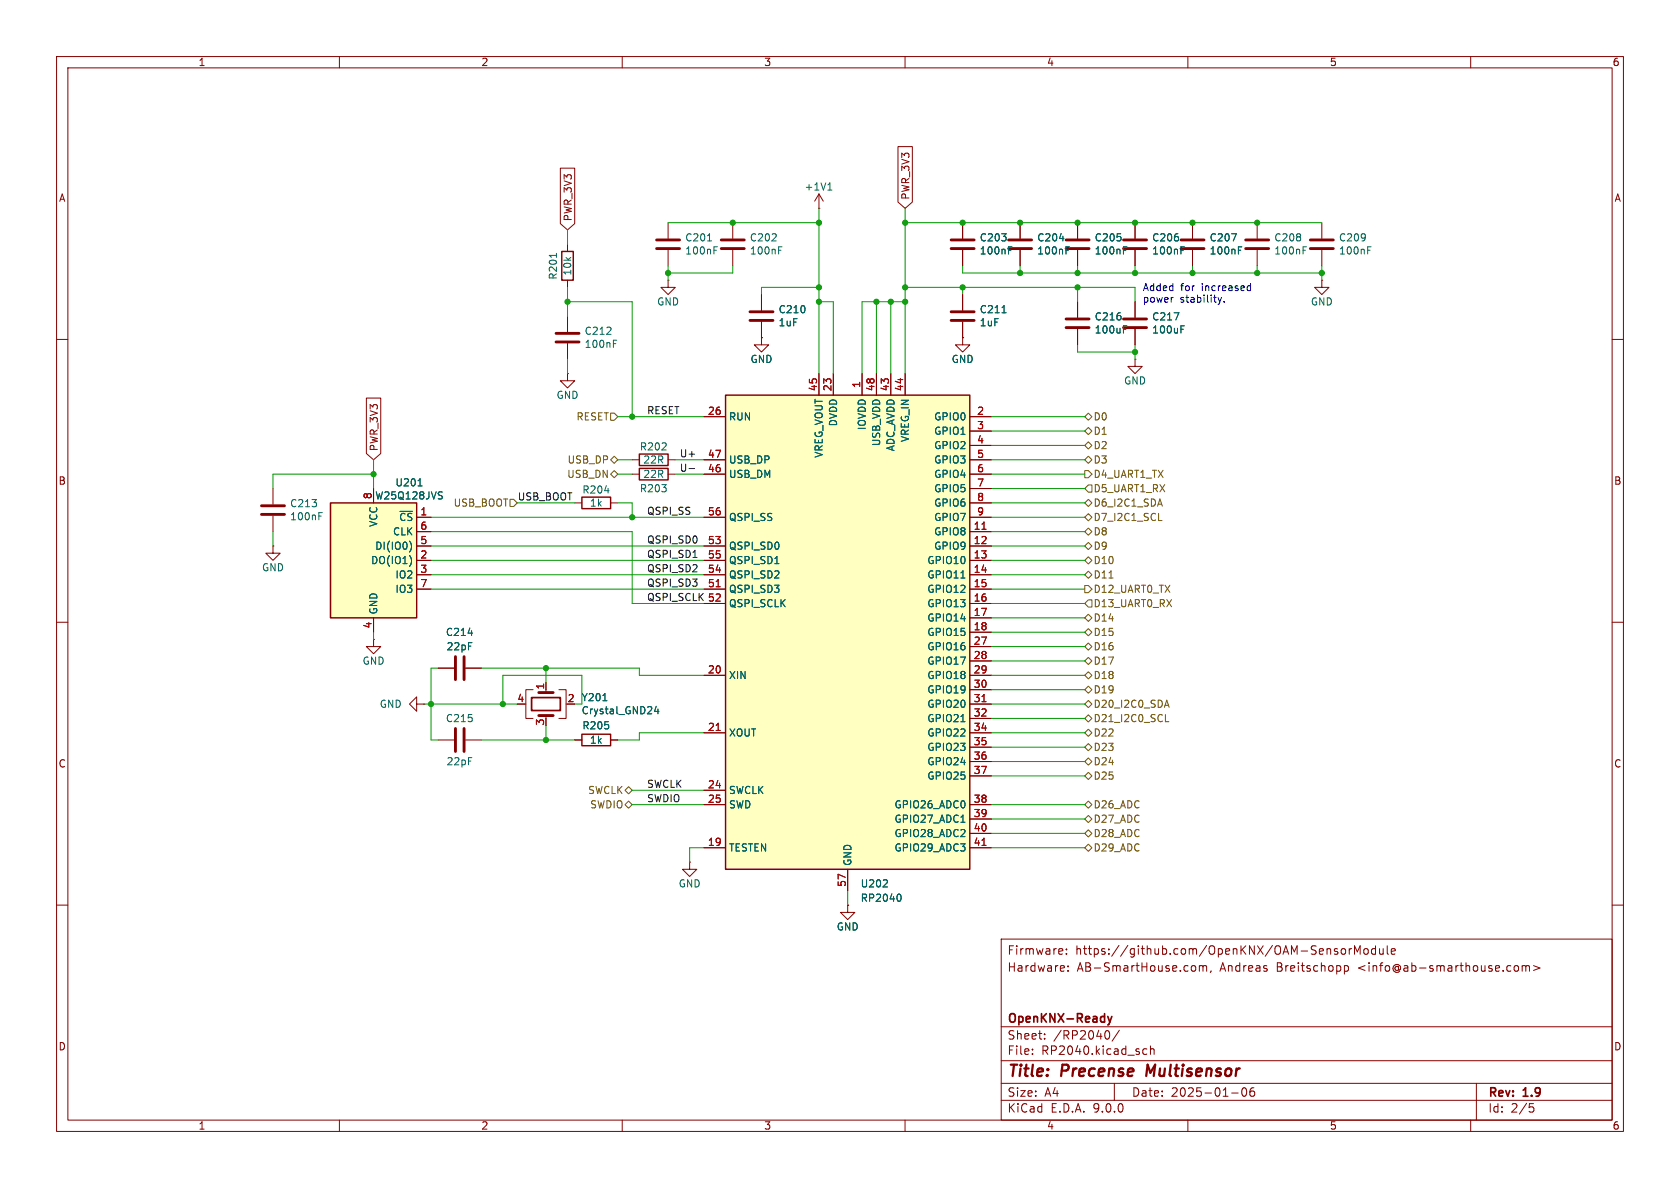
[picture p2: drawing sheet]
<svg xmlns="http://www.w3.org/2000/svg" width="297mm" height="210mm" viewBox="0 0 297 210" stroke-linecap="round" stroke-linejoin="round" font-family="sans-serif">
<g fill="none" stroke="#840000" stroke-width=".18">
<path d="M10 10h277v190h-277zM12 12h273v186h-273zM60 10v2M110 10v2M160 10v2M210 10v2M260 10v2M129.5 39.4v2.8M144.8 36.8h.1M144.8 34.3l-.8 1.3M144.8 34.3l.7 1.3M144.8 34.3v2.5"/>
<path d="M170.2 39.4v2.8M180.3 39.4v2.8M190.5 39.4v2.8M200.7 39.4v2.8M210.8 39.4v2.8M222.2 39.4v2.8M233.7 39.4v2.8M100.3 55.9v2.8M118.1 49.5v1.3h1.3l-1.3 1.3-1.3-1.3h1.3M118.1 49.5h.1M129.5 44.2v2.8M134.6 59.7v1.3h1.3l-1.3 1.2-1.3-1.2h1.3"/>
<path d="M134.6 59.7h.1M134.6 52.1v2.8M134.6 56.9v2.8M170.2 59.7v1.3h1.2l-1.2 1.2-1.3-1.2h1.3M170.2 59.7h.1M170.2 44.2v2.8M170.2 52.1v2.8M170.2 56.9v2.8M180.3 44.2v2.8M190.5 44.2v2.8M190.5 53.3v2.8M190.5 58.2v2.8"/>
<path d="M200.7 44.2v2.8M200.7 53.3v2.8M200.7 58.2v2.8M210.8 44.2v2.8M222.2 44.2v2.8M233.7 44.2v2.8M10 60h2M100.3 66v1.3h1.3l-1.3 1.3-1.2-1.3h1.2M100.3 66h.1M100.3 60.7v2.8M200.7 63.5v1.3h1.2l-1.2 1.2-1.3-1.2h1.3M200.7 63.5h.1"/>
<path d="M285 60h2M48.3 96.5v1.3h1.2l-1.2 1.3-1.3-1.3h1.3M48.3 96.5h.1M48.3 86.4v2.8M48.3 91.2v2.8M101.6 88.9h1.3M107.9 88.9h1.3M111.8 83.8h1.2M111.8 81.3h1.2M118.1 83.8h1.3M118.1 81.3h1.3M10 110h2"/>
<path d="M285 110h2M92.7 124.5h.3M94.2 121.9h-1.2v5.1h1.2M96.5 120.7v1.2M96.5 126.5v.5M98.8 121.9h1.3v5.1h-1.3M101.6 130.8h1.3M107.9 130.8h1.3M121.9 152.4v1.3h1.3l-1.3 1.2-1.3-1.2h1.3M121.9 152.4h.1M10 160h2M149.9 160v1.3h1.2l-1.2 1.3-1.3-1.3h1.3"/>
<path d="M149.9 160h.1M177 166h108v32h-108zM187.8 167.8l.1 .3-.7 .1M188.5 168.6v.1M188.5 167.8v.1M188.8 171.6v.1M188.8 170.8v.1M211.1 170.7l.3 .3v.4l-.3 .3M212 170.8l.5-.1 .2 .2M212 170.7v1M212.7 170.9l.2-.2 .3 .1 .1 .9M212.7 170.9v.8"/>
<path d="M214.1 171.6l-.1 .3M237.2 167.8l.4-.1 .3 .3v.4l-.3 .3-.4-.1-.1-.2v-.4zM237.7 170.8l.4-.1 .3 .3v.4l-.2 .2h-.5M237.7 170.7v1.5M238.5 167.7v1M239 167.7l-.3 .1-.2 .2M239.5 168.7v-1.5l.5 1.1 .5-1.1v1.5M241.2 167.8l.4-.1 .3 .3v.4l-.3 .3-.4-.1-.1-.2v-.4zM243.2 167.8l-.5-.1-.2 .3v.4l.1 .2h.6M243.2 167.2v1.5M243.9 167.7l.1 .9 .3 .1 .2-.1M244.5 167.7v1"/>
<path d="M245.2 167.2v1.3l.3 .2M246 168.2l.7-.1-.1-.3-.4-.1-.2 .2v.7h.6M267.8 170.8l.4-.1 .3 .3v.4l-.3 .3-.4-.1-.1-.2v-.4zM269.1 170.8l.4-.1 .2 .2M269.1 170.7v1M269.7 170.9l.3-.2 .3 .1 .1 .9M269.7 170.9v.8M271.1 170.7l1.1 .4-1.1 .5M285 160h2M60 198v2M110 198v2M160 198v2"/>
<path d="M177 194.5h108M177 191.5h108M177 187.5h108M177 181.5h108M182.5 186.3v.1M182.5 185.5v.1M184.7 183.6v.1M184.7 182.8v.1M195.7 182.2a.81 .81 0 0 1 .6 .6 .81 .81 0 0 1-.3 .8l-.3 .1M197 191.5v3M197.9 182.1l-1.3 2M202 186.1l.3 .3 .4-.1"/>
<path d="M202.7 185.5l-.4-.1-.3 .3M203.4 185.5l.2-.1 .4 .1v.9M203.4 184.9v1.5M210 198v2M217.7 193.2h1.2M219.7 192.4l.2-.1a.81 .81 0 0 1 .6 .6 .81 .81 0 0 1-.3 .8l-.2 .1a.81 .81 0 0 1-.3-1.4zM221.7 192.3a.59 .59 0 0 0-.7 .6v.6l.1 .2 .4 .1 .2-.1 .1-.5-.1-.3h-.5l-.2 .3M260 198v2M261 191.5v6.5M270.4 195.1h.7M270.5 195.7h.4l.3 .3-.2 .5-.5 .1"/>
</g>
<path d="M202.9 188.2l-.3 2" fill="none" stroke="#840000" stroke-width=".4"/>
<path d="M94 123.3h5.1v2.3h-5.1zM195.8 179.7l.4 1M196.6 179.7l-.4 1M196.2 180.7l-.1 .3-.3 .2" fill="none" stroke="#840000" stroke-width=".3"/>
<g fill="none" stroke="#840000" stroke-width=".51">
<path d="M98.3 58.9h4.1M127.5 42.4h4.1M127.5 43.9h4.1M132.6 55.1h4.1M132.6 56.6h4.1M168.1 42.4h4.1M168.1 43.9h4.1M168.1 55.1h4.1M168.1 56.6h4.1M178.3 42.4h4.1M178.3 43.9h4.1M188.5 42.4h4"/>
<path d="M188.5 43.9h4M188.5 56.4h4M188.5 57.9h4M198.6 42.4h4.1M198.6 43.9h4.1M198.6 56.4h4.1M198.6 57.9h4.1M208.8 42.4h4.1M208.8 43.9h4.1M220.2 42.4h4.1M220.2 43.9h4.1M231.6 42.4h4.1"/>
<path d="M231.6 43.9h4.1M98.3 60.5h4.1M46.2 89.4h4.1M46.2 90.9h4.1M95.2 122.4h2.6M95.2 126.5h2.6"/>
</g>
<g fill="none" stroke="#006464" stroke-width=".18">
<path d="M146.4 33.6h.7M146.5 32.6l.2-.3v1.3M137.7 44.2h.4M137.7 43.6h.6M177.1 55.3h.8M178.3 44.2h.4M178.3 43.6h.6M187.3 42.2h.8M188.5 44.2h.4M188.5 43.6h.6M198.6 44.2h.4M198.6 43.6h.6"/>
<path d="M198.6 58.2h.4M198.6 57.6h.6M207.6 55.3h.8l-.5 1.3M208.8 44.2h.4M208.8 43.6h.6M208.8 58.2h.4M208.8 57.6h.6M217.7 41.3h.9l-.6 1.3M218.9 44.2h.5M218.9 43.6h.6M230.4 44.2h.4M230.4 43.6h.6"/>
<path d="M241.8 44.2h.4M241.8 43.6h.6M108.4 60.7h.5M108.4 60.1h.6M56.4 91.2h.4M56.4 90.6h.6M106.9 86.7h.8M106.6 123.9h.7M116 124.9l-.3 .9h.8M116.3 125.3v.9"/>
</g>
<path d="M102.9 87.9h5v2h-5zM113 82.8h5.1v2h-5.1zM113 80.3h5.1v2h-5.1zM102.9 129.8h5v2h-5z" fill="none" stroke="#840000" stroke-width=".25"/>
<path d="M128.3 69.9h43.1v83.8h-43.1z" fill="#ffffc2"/>
<path d="M99.3 44.5h2v5h-2zM128.3 69.9h43.1v83.8h-43.1z" fill="none" stroke="#840000" stroke-width=".25"/>
<g fill="none" stroke="#840000" stroke-width=".18">
<path d="M118.1 39.4v2.8M100.3 43.2v1.3M100.3 49.5v1.3M118.1 44.2v2.8M124.5 73.7h3.8M144.8 66v3.9M147.3 66v3.9M152.4 66v3.9M154.9 66v3.9M157.5 66v3.9M160 66v3.9M171.4 73.7h3.9"/>
<path d="M171.4 76.2h3.9M171.4 78.7h3.9M124.5 81.3h3.8M124.5 83.8h3.8M124.5 91.4h3.8M124.5 96.5h3.8M124.5 99.1h3.8M171.4 81.3h3.9M171.4 83.8h3.9M171.4 91.4h3.9M171.4 96.5h3.9M171.4 99.1h3.9"/>
<path d="M171.4 86.4h3.9M171.4 88.9h3.9M171.4 94h3.9M66 113v1.3h1.3l-1.3 1.3-1.2-1.3h1.2M66 113h.1M77.5 118.1h2.8M82.3 118.1h2.8M124.5 101.6h3.8M124.5 104.1h3.8M124.5 106.7h3.8M124.5 119.4h3.8M171.4 101.6h3.9"/>
<path d="M171.4 104.1h3.9M171.4 106.7h3.9M171.4 119.4h3.9M171.4 109.2h3.9M171.4 111.8h3.9M171.4 114.3h3.9M171.4 116.8h3.9M73.7 124.5v-1.3l-1.3 1.3 1.3 1.2v-1.2h1.2M74.9 124.5h.1M77.5 130.8h2.8M82.3 130.8h2.8M124.5 129.5h3.8"/>
<path d="M124.5 139.7h3.8M171.4 129.5h3.9M171.4 121.9h3.9M171.4 124.5h3.9M171.4 127h3.9M171.4 132.1h3.9M171.4 134.6h3.9M171.4 137.2h3.9M124.5 142.2h3.8M124.5 149.9h3.8M149.9 153.7v3.8M171.4 142.2h3.9"/>
<path d="M171.4 149.9h3.9M171.4 144.8h3.9M171.4 147.3h3.9"/>
</g>
<path d="M98.4 44.8v.7M125.1 42.6h.7M126.2 44.2h.4M126.2 43.6h.6M137 99.6h.7M82.8 111.9h.7M169.9 102.2h.7M169.9 127.6h.7M156.1 156.8h.8M156.8 155.6v.5M159 158.1a.79 .79 0 0 1 0 1.2M169.9 145.4h.7" fill="none" stroke="#006464" stroke-width=".18"/>
<path d="M173.6 93.6h.7M126.6 103.7h.7M126.6 129.1h.7M173.6 124h.7M173.6 149.4h.7" fill="none" stroke="#a90000" stroke-width=".18"/>
<path d="M116.1 42.4h4M116.1 43.9h4M80.5 116.1v4M82 116.1v4M80.5 128.8v4M82 128.8v4" fill="none" stroke="#840000" stroke-width=".51"/>
<path d="M58.4 88.9h15.3v20.3h-15.3z" fill="#ffffc2"/>
<path d="M58.4 88.9h15.3v20.3h-15.3z" fill="none" stroke="#840000" stroke-width=".25"/>
<g fill="none" stroke="#840000" stroke-width=".18">
<path d="M99.1 29.7h2.5v9.8l-1.3 1.1-1.2-1.1zM158.7 25.9h2.6v9.8l-1.3 1.1-1.3-1.1zM170.2 39.4v2.8M180.3 39.4v2.8M190.5 39.4v2.8M200.7 39.4v2.8M210.8 39.4v2.8M134.6 59.7h.1M134.6 52.1v2.8M134.6 56.9v2.8M170.2 59.7h.1M170.2 44.2v2.8"/>
<path d="M170.2 52.1v2.8M170.2 56.9v2.8M180.3 44.2v2.8M190.5 44.2v2.8M190.5 53.3v2.8M190.5 58.2v2.8M200.7 44.2v2.8M200.7 53.3v2.8M200.7 58.2v2.8M210.8 44.2v2.8M233.7 49.5v1.3h1.2l-1.2 1.3-1.3-1.3h1.3M233.7 49.5h.1"/>
<path d="M64.8 70.4h2.5v9.8l-1.3 1.1-1.2-1.1zM124.5 73.7h3.8M144.8 66v3.9M147.3 66v3.9M152.4 66v3.9M154.9 66v3.9M157.5 66v3.9M160 66v3.9M171.4 73.7h3.9M171.4 76.2h3.9M171.4 78.7h3.9M66 86.4v2.5"/>
<path d="M73.7 91.4h2.5M73.7 94h2.5M73.7 96.5h2.5M73.7 99.1h2.5M124.5 91.4h3.8M124.5 96.5h3.8M124.5 99.1h3.8M124.5 81.3h3.8M124.5 83.8h3.8M171.4 91.4h3.9M171.4 94h3.9M171.4 96.5h3.9"/>
<path d="M171.4 99.1h3.9M171.4 81.3h3.9M171.4 83.8h3.9M171.4 86.4h3.9M171.4 88.9h3.9M66 109.2v2.6M73.7 101.6h2.5M73.7 104.1h2.5M77.5 118.1h2.8M82.3 118.1h2.8M124.5 101.6h3.8M124.5 104.1h3.8"/>
<path d="M124.5 106.7h3.8M124.5 119.4h3.8M171.4 101.6h3.9M171.4 104.1h3.9M171.4 106.7h3.9M171.4 119.4h3.9M171.4 109.2h3.9M171.4 111.8h3.9M171.4 114.3h3.9M171.4 116.8h3.9M96.5 120.7v1.2M101.6 130.8h1.3"/>
<path d="M107.9 130.8h1.3M124.5 129.5h3.8M124.5 139.7h3.8M171.4 129.5h3.9M171.4 121.9h3.9M171.4 124.5h3.9M171.4 127h3.9M171.4 132.1h3.9M171.4 134.6h3.9M171.4 137.2h3.9M124.5 142.2h3.8M124.5 149.9h3.8"/>
<path d="M149.9 153.7v3.8M171.4 142.2h3.9M171.4 149.9h3.9M171.4 144.8h3.9M171.4 147.3h3.9M149.9 160h.1"/>
</g>
<g fill="none" stroke="#006464" stroke-width=".18">
<path d="M177.1 55.3h.8M178.3 44.2h.4M178.3 43.6h.6M187.3 42.2h.8M188.5 44.2h.4M188.5 43.6h.6M198.6 44.2h.4M198.6 43.6h.6M198.6 58.2h.4M198.6 57.6h.6M207.6 55.3h.8l-.5 1.3M208.8 44.2h.4"/>
<path d="M208.8 43.6h.6M208.8 58.2h.4M208.8 57.6h.6M217.7 41.3h.9l-.6 1.3M218.9 44.2h.5M218.9 43.6h.6M72.4 95.7a1.49 1.49 0 0 1 0 1.8M72.7 98.7v.9M73.9 85.9h.7M77.7 86.9l.5 .1M78 87.6l.2 .2-.2 .4M137 99.6h.7"/>
<path d="M82.8 111.9h.7M169.9 102.2h.7M106.6 123.9h.7M116 124.9l-.3 .9h.8M116.3 125.3v.9M169.9 127.6h.7M156.1 156.8h.8M156.8 155.6v.5M159 158.1a.79 .79 0 0 1 0 1.2M169.9 145.4h.7"/>
</g>
<g fill="none" stroke="#725600" stroke-width=".18">
<path d="M107.9 73h.7l.6 .7-.6 .6h-.7zM191.8 76.2l.6-.6 .6 .6-.6 .6zM191.8 73.7l.6-.7 .6 .7-.6 .6zM191.8 78.7l.6-.6 .6 .6-.6 .7zM90.2 88.3h.6l.6 .6-.6 .6h-.6zM107.9 83.8l.7-.6 .6 .6-.6 .7zM107.9 81.3l.7-.7 .6 .7-.6 .6zM191.8 96.5l.6-.6 .6 .6-.6 .7zM191.8 88.9l.6-.6 .6 .6-.6 .6zM191.8 83.2h.6l.6 .6-.6 .7h-.6zM191.8 99.1l.6-.7 .6 .7-.6 .6zM191.8 81.3l.6-.7 .6 .7-.6 .6z"/>
<path d="M191.8 91.4l.6-.6 .6 .6-.6 .7zM191.8 94l.6-.7 .6 .7-.6 .6zM192.4 85.7h.6v1.3h-.6l-.6-.6zM204.8 92h.6M205.1 88.2l.4 1.3M191.8 119.4l.6-.7 .6 .7-.6 .6zM191.8 116.8l.6-.6 .6 .6-.6 .7zM191.8 103.5h.6l.6 .6-.6 .7h-.6zM191.8 114.3l.6-.6 .6 .6-.6 .6zM191.8 111.8l.6-.7 .6 .7-.6 .6zM192.4 101l.6 .6-.6 .6-.6-.6zM192.4 106h.6v1.3h-.6l-.6-.6z"/>
<path d="M192.4 108.6l.6 .6-.6 .7-.6-.7zM196.1 102.2h.7M110.5 139.7l.6-.6 .7 .6-.7 .6zM191.8 124.5l.6-.7 .6 .7-.6 .6zM191.8 129.5l.6-.6 .6 .6-.6 .7zM191.8 134.6l.6-.6 .6 .6-.6 .7zM191.8 127l.6-.6 .6 .6-.6 .6zM191.8 137.2l.6-.7 .6 .7-.6 .6zM191.8 121.9l.6-.6 .6 .6-.6 .7zM192.4 131.4l.6 .7-.6 .6-.6-.6zM206 124.7h.6M206 127.6h.6"/>
<path d="M206.3 123.8l.4 1.2M111.1 141.6l.7 .6-.7 .7-.6-.7zM191.8 149.9l.6-.7 .6 .7-.6 .6zM191.8 147.3l.6-.6 .6 .6-.6 .7zM191.8 144.8l.6-.7 .6 .7-.6 .6zM191.8 142.2l.6-.6 .6 .6-.6 .7z"/>
</g>
<path d="M121.8 82.8h1M122.5 98.5h.7" fill="none" stroke="#0f0f0f" stroke-width=".18"/>
<g fill="none" stroke="#009600" stroke-width=".18">
<path d="M118.1 39.4h26.7M144.8 36.8v29.2M160 36.8v29.2M160 39.4h73.7M100.3 53.3h11.5v20.4M100.3 40.6v2.6M100.3 50.8v5.1M118.1 47v2.5M129.5 47v1.3h-11.4M144.8 50.8h-10.2v1.3M144.8 53.3h2.5v12.7M154.9 53.3v12.7"/>
<path d="M157.5 53.3v12.7M160 50.8h40.7v2.5M160 53.3h-7.6v12.7M170.2 47v1.3h63.5M170.2 50.8v1.3M180.3 47v1.3M190.5 47v1.3M190.5 50.8v2.5M200.7 47v1.3M210.8 47v1.3M222.2 47v1.3M233.7 47v2.5"/>
<path d="M100.3 63.5v2.5M109.2 73.7h15.3M175.3 78.7h16.5M175.3 76.2h16.5M175.3 73.7h16.5M190.5 61v1.2h10.2M200.7 61v2.5M48.3 94v2.5M66 83.8h-17.7v2.6M66 81.3v5.1M76.2 91.4h48.3M76.2 99.1h48.3"/>
<path d="M76.2 94h35.6v12.7h12.7M76.2 96.5h48.3M91.4 88.9h10.2M109.2 83.8h2.6M109.2 81.3h2.6M109.2 88.9h2.6v2.5M119.4 83.8h5.1M119.4 81.3h5.1M175.3 91.4h16.5M175.3 86.4h16.5M175.3 99.1h16.5M175.3 83.8h16.5"/>
<path d="M175.3 81.3h16.5M175.3 96.5h16.5M175.3 94h16.5M175.3 88.9h16.5M66 111.8v1.2M76.2 101.6h48.3M76.2 104.1h48.3M77.5 118.1h-1.3v12.7h1.3M85.1 118.1h27.9v1.3h11.5M96.5 118.1v2.6M175.3 116.8h16.5M175.3 119.4h16.5"/>
<path d="M175.3 111.8h16.5M175.3 114.3h16.5M175.3 109.2h16.5M175.3 106.7h16.5M175.3 101.6h16.5M175.3 104.1h16.5M74.9 124.5h16.5M85.1 130.8h16.5M88.9 124.5v-5.1h14v5.1h-1.3M96.5 128.3v2.5M111.8 139.7h12.7M124.5 129.5h-11.5v1.3h-3.8"/>
<path d="M175.3 127h16.5M175.3 124.5h16.5M175.3 121.9h16.5M175.3 132.1h16.5M175.3 129.5h16.5M175.3 134.6h16.5M175.3 137.2h16.5M111.8 142.2h12.7M124.5 149.9h-2.6v2.5M149.9 157.5v2.5M175.3 144.8h16.5M175.3 142.2h16.5"/>
<path d="M175.3 147.3h16.5M175.3 149.9h16.5"/>
</g>
<path d="M207.3 52.6h.1M215.3 52.6l.3 .8M215.6 53.4l-.1 .4M215.9 52.6l-.3 .8M216.4 53.3v.1M220.7 50.5l.4 .1M221.1 50.1v1.3M221.1 51.3l-.4 .1" fill="none" stroke="#0000c2" stroke-width=".18"/>
<path d="M173.6 93.6h.7M126.6 103.7h.7M126.6 129.1h.7M173.6 124h.7M173.6 149.4h.7" fill="none" stroke="#a90000" stroke-width=".18"/>
<g fill="#009600" stroke="#009600" stroke-width=".18">
<circle cx="180.3" cy="48.3" r=".46"/>
<circle cx="190.5" cy="48.3" r=".46"/>
<circle cx="190.5" cy="50.8" r=".46"/>
<circle cx="157.5" cy="53.3" r=".46"/>
<circle cx="160" cy="50.8" r=".46"/>
<circle cx="160" cy="39.4" r=".46"/>
<circle cx="170.2" cy="39.4" r=".46"/>
<circle cx="180.3" cy="39.4" r=".46"/>
<circle cx="170.2" cy="50.8" r=".46"/>
<circle cx="160" cy="53.3" r=".46"/>
<circle cx="190.5" cy="39.4" r=".46"/>
<circle cx="154.9" cy="53.3" r=".46"/>
<circle cx="144.8" cy="53.3" r=".46"/>
<circle cx="233.7" cy="48.3" r=".46"/>
<circle cx="200.7" cy="48.3" r=".46"/>
<circle cx="210.8" cy="39.4" r=".46"/>
<circle cx="200.7" cy="39.4" r=".46"/>
<circle cx="200.7" cy="62.2" r=".46"/>
<circle cx="222.2" cy="48.3" r=".46"/>
<circle cx="222.2" cy="39.4" r=".46"/>
<circle cx="210.8" cy="48.3" r=".46"/>
<circle cx="88.9" cy="124.5" r=".46"/>
<circle cx="96.5" cy="130.8" r=".46"/>
<circle cx="96.5" cy="118.1" r=".46"/>
<circle cx="76.2" cy="124.5" r=".46"/>
<circle cx="111.8" cy="91.4" r=".46"/>
<circle cx="66" cy="83.8" r=".46"/>
<circle cx="111.8" cy="73.7" r=".46"/>
<circle cx="100.3" cy="53.3" r=".46"/>
<circle cx="118.1" cy="48.3" r=".46"/>
<circle cx="129.5" cy="39.4" r=".46"/>
<circle cx="144.8" cy="39.4" r=".46"/>
<circle cx="144.8" cy="50.8" r=".46"/>
</g>
<g font-size="2.8" fill="#840000">
<text x="178" y="190.9">Title:</text>
<text x="187.7" y="190.9">Precense</text>
<text x="203.5" y="190.9">Multisensor</text>
</g>
<g font-size="2.1" fill="#840000">
<text x="178" y="172">Hardware:</text>
<text x="178" y="169">Firmware:</text>
<text x="190.1" y="169">https://github.com/OpenKNX/OAM-SensorModule</text>
<text x="190.4" y="172">AB-SmartHouse.com,</text>
<text x="215.7" y="172">Andreas</text>
<text x="225.8" y="172">Breitschopp</text>
<text x="240.3" y="172">&lt;info@ab-smarthouse.com&gt;</text>
<text x="178" y="184">Sheet:</text>
<text x="178" y="181.2">OpenKNX-Ready</text>
<text x="186.2" y="184">/RP2040/</text>
<text x="178" y="186.7">File:</text>
<text x="184.1" y="186.7">RP2040.kicad_sch</text>
<text x="178" y="196.9">KiCad</text>
<text x="178" y="194.1">Size:</text>
<text x="184.7" y="194.1">A4</text>
<text x="185.7" y="196.9">E.D.A.</text>
<text x="193.3" y="196.9">9.0.0</text>
<text x="200" y="194.1">Date:</text>
<text x="207" y="194.1">2025-01-06</text>
<text x="263" y="194.3">Rev:</text>
<text x="263" y="196.9">Id:</text>
<text x="267.1" y="196.9">2/5</text>
<text x="269.4" y="194.3">1.9</text>
</g>
<g font-size="1.8" fill="#840000">
<text x="35" y="11.9">1</text>
<text x="85" y="11.9">2</text>
<text x="135" y="11.9">3</text>
<text x="185" y="11.9">4</text>
<text x="235" y="11.9">5</text>
<text x="285" y="11.9">6</text>
<text x="10.3" y="35.9">A</text>
<text x="161" y="35.4" transform="rotate(-90 161 35.4)">PWR_3V3</text>
<text x="285.3" y="35.9">A</text>
<text x="101.3" y="39.2" transform="rotate(-90 101.3 39.2)">PWR_3V3</text>
<text x="67" y="79.9" transform="rotate(-90 67 79.9)">PWR_3V3</text>
<text x="10.3" y="85.9">B</text>
<text x="285.3" y="85.9">B</text>
<text x="10.3" y="135.9">C</text>
<text x="285.3" y="135.9">C</text>
<text x="10.3" y="185.9">D</text>
<text x="285.3" y="185.9">D</text>
<text x="35" y="199.9">1</text>
<text x="85" y="199.9">2</text>
<text x="135" y="199.9">3</text>
<text x="185" y="199.9">4</text>
<text x="235" y="199.9">5</text>
<text x="285" y="199.9">6</text>
</g>
<g font-size="1.8" fill="#006464">
<text x="142.1" y="33.9">+1V1</text>
<text x="121" y="42.9">C201</text>
<text x="121" y="45.2">100nF</text>
<text x="132.5" y="42.9">C202</text>
<text x="132.5" y="45.2">100nF</text>
<text x="173.1" y="42.9">C203</text>
<text x="173.1" y="45.2">100nF</text>
<text x="183.3" y="42.9">C204</text>
<text x="183.3" y="45.2">100nF</text>
<text x="193.4" y="42.9">C205</text>
<text x="193.4" y="45.2">100nF</text>
<text x="203.6" y="42.9">C206</text>
<text x="203.6" y="45.2">100nF</text>
<text x="213.8" y="42.9">C207</text>
<text x="213.8" y="45.2">100nF</text>
<text x="225.2" y="42.9">C208</text>
<text x="225.2" y="45.2">100nF</text>
<text x="236.6" y="42.9">C209</text>
<text x="236.6" y="45.2">100nF</text>
<text x="98.7" y="49.5" transform="rotate(-90 98.7 49.5)">R201</text>
<text x="101.2" y="48.8" transform="rotate(-90 101.2 48.8)">10k</text>
<text x="103.3" y="59.4">C212</text>
<text x="116.1" y="54.2">GND</text>
<text x="137.6" y="55.6">C210</text>
<text x="137.6" y="57.9">1uF</text>
<text x="173.1" y="55.6">C211</text>
<text x="173.1" y="57.9">1uF</text>
<text x="193.4" y="56.8">C216</text>
<text x="193.4" y="59.2">100uF</text>
<text x="203.6" y="56.8">C217</text>
<text x="203.6" y="59.2">100uF</text>
<text x="231.6" y="54.2">GND</text>
<text x="103.3" y="61.7">100nF</text>
<text x="132.6" y="64.4">GND</text>
<text x="168.1" y="64.4">GND</text>
<text x="98.3" y="70.7">GND</text>
<text x="198.6" y="68.2">GND</text>
<text x="128.8" y="74.5">RUN</text>
<text x="148.2" y="75.5" transform="rotate(-90 148.2 75.5)">DVDD</text>
<text x="153.3" y="76.1" transform="rotate(-90 153.3 76.1)">IOVDD</text>
<text x="165.1" y="74.5">GPIO0</text>
<text x="165.1" y="77.1">GPIO1</text>
<text x="113" y="79.8">R202</text>
<text x="113.6" y="82.1">22R</text>
<text x="128.8" y="82.1">USB_DP</text>
<text x="145.6" y="81" transform="rotate(-90 145.6 81)">VREG_VOUT</text>
<text x="155.8" y="79" transform="rotate(-90 155.8 79)">USB_VDD</text>
<text x="158.3" y="79.9" transform="rotate(-90 158.3 79.9)">ADC_AVDD</text>
<text x="160.9" y="78.2" transform="rotate(-90 160.9 78.2)">VREG_IN</text>
<text x="165.1" y="79.6">GPIO2</text>
<text x="165.1" y="82.1">GPIO3</text>
<text x="51.2" y="89.9">C213</text>
<text x="66.2" y="88.5">W25Q128JVS</text>
<text x="69.8" y="86.2">U201</text>
<text x="102.9" y="87.5">R204</text>
<text x="104.2" y="89.8">1k</text>
<text x="113" y="87.2">R203</text>
<text x="113.6" y="84.7">22R</text>
<text x="128.8" y="84.7">USB_DM</text>
<text x="165.1" y="84.7">GPIO4</text>
<text x="165.1" y="87.2">GPIO5</text>
<text x="165.1" y="89.8">GPIO6</text>
<text x="51.2" y="92.2">100nF</text>
<text x="66.9" y="93.2" transform="rotate(-90 66.9 93.2)">VCC</text>
<text x="69.4" y="94.8">CLK</text>
<text x="70.5" y="92.3">~{CS}</text>
<text x="128.8" y="92.3">QSPI_SS</text>
<text x="165.1" y="92.3">GPIO7</text>
<text x="165.1" y="94.8">GPIO8</text>
<text x="46.2" y="101.2">GND</text>
<text x="65.5" y="99.9">DO(IO1)</text>
<text x="66.2" y="97.4">DI(IO0)</text>
<text x="128.8" y="97.4">QSPI_SD0</text>
<text x="128.8" y="99.9">QSPI_SD1</text>
<text x="163.8" y="99.9">GPIO10</text>
<text x="165.1" y="97.4">GPIO9</text>
<text x="69.8" y="102.5">IO2</text>
<text x="69.8" y="105">IO3</text>
<text x="128.8" y="102.5">QSPI_SD2</text>
<text x="128.8" y="105">QSPI_SD3</text>
<text x="128.8" y="107.5">QSPI_SCLK</text>
<text x="163.8" y="102.5">GPIO11</text>
<text x="163.8" y="105">GPIO12</text>
<text x="163.8" y="107.5">GPIO13</text>
<text x="66.9" y="108.7" transform="rotate(-90 66.9 108.7)">GND</text>
<text x="78.7" y="112.6">C214</text>
<text x="163.8" y="110.1">GPIO14</text>
<text x="163.8" y="112.6">GPIO15</text>
<text x="64" y="117.7">GND</text>
<text x="78.9" y="115.2">22pF</text>
<text x="163.8" y="115.2">GPIO16</text>
<text x="163.8" y="117.7">GPIO17</text>
<text x="67" y="125.3">GND</text>
<text x="102.7" y="124.2">Y201</text>
<text x="128.8" y="120.2">XIN</text>
<text x="163.8" y="120.2">GPIO18</text>
<text x="163.8" y="122.8">GPIO19</text>
<text x="163.8" y="125.3">GPIO20</text>
<text x="78.7" y="127.9">C215</text>
<text x="102.7" y="126.5">Crystal_GND24</text>
<text x="102.9" y="129.1">R205</text>
<text x="104.2" y="131.7">1k</text>
<text x="128.8" y="130.4">XOUT</text>
<text x="163.8" y="127.9">GPIO21</text>
<text x="163.8" y="130.4">GPIO22</text>
<text x="78.9" y="135.5">22pF</text>
<text x="163.8" y="132.9">GPIO23</text>
<text x="163.8" y="135.5">GPIO24</text>
<text x="128.8" y="140.6">SWCLK</text>
<text x="128.8" y="143.1">SWD</text>
<text x="158" y="143.1">GPIO26_ADC0</text>
<text x="163.8" y="138">GPIO25</text>
<text x="158" y="145.6">GPIO27_ADC1</text>
<text x="158" y="148.2">GPIO28_ADC2</text>
<text x="128.8" y="150.7">TESTEN</text>
<text x="150.7" y="153.2" transform="rotate(-90 150.7 153.2)">GND</text>
<text x="158" y="150.7">GPIO29_ADC3</text>
<text x="119.9" y="157.1">GND</text>
<text x="152.1" y="157.1">U202</text>
<text x="152.1" y="159.6">RP2040</text>
<text x="147.8" y="164.7">GND</text>
</g>
<g font-size="1.8" fill="#0000c2">
<text x="201.9" y="51.7">Added</text>
<text x="201.9" y="53.7">power</text>
<text x="208.6" y="53.7">stability.</text>
<text x="208.7" y="51.7">for</text>
<text x="212.6" y="51.7">increased</text>
</g>
<g font-size="1.8" fill="#a90000">
<text x="144.5" y="69.3" transform="rotate(-90 144.5 69.3)">45</text>
<text x="147.1" y="69.3" transform="rotate(-90 147.1 69.3)">23</text>
<text x="152.1" y="68.7" transform="rotate(-90 152.1 68.7)">1</text>
<text x="154.7" y="69.3" transform="rotate(-90 154.7 69.3)">48</text>
<text x="157.2" y="69.3" transform="rotate(-90 157.2 69.3)">43</text>
<text x="159.8" y="69.3" transform="rotate(-90 159.8 69.3)">44</text>
<text x="125.1" y="73.4">26</text>
<text x="172.6" y="73.4">2</text>
<text x="172.6" y="75.9">3</text>
<text x="125.1" y="81">47</text>
<text x="125.1" y="83.6">46</text>
<text x="172.6" y="78.5">4</text>
<text x="172.6" y="81">5</text>
<text x="172.6" y="83.6">6</text>
<text x="65.8" y="88.3" transform="rotate(-90 65.8 88.3)">8</text>
<text x="172.6" y="86.1">7</text>
<text x="172.6" y="88.6">8</text>
<text x="74.2" y="91.2">1</text>
<text x="74.2" y="93.7">6</text>
<text x="125.1" y="91.2">56</text>
<text x="172" y="93.7">11</text>
<text x="172.6" y="91.2">9</text>
<text x="74.2" y="96.3">5</text>
<text x="74.2" y="98.8">2</text>
<text x="74.2" y="101.3">3</text>
<text x="125.1" y="96.3">53</text>
<text x="125.1" y="98.8">55</text>
<text x="125.1" y="101.3">54</text>
<text x="172" y="96.3">12</text>
<text x="172" y="98.8">13</text>
<text x="172" y="101.3">14</text>
<text x="74.2" y="103.9">7</text>
<text x="125.1" y="103.9">51</text>
<text x="125.1" y="106.4">52</text>
<text x="172" y="103.9">15</text>
<text x="172" y="106.4">16</text>
<text x="65.8" y="111.2" transform="rotate(-90 65.8 111.2)">4</text>
<text x="172" y="109">17</text>
<text x="172" y="111.5">18</text>
<text x="125.1" y="119.1">20</text>
<text x="172" y="114">27</text>
<text x="172" y="116.6">28</text>
<text x="172" y="119.1">29</text>
<text x="91.4" y="124.2">4</text>
<text x="96.3" y="122" transform="rotate(-90 96.3 122)">1</text>
<text x="100.3" y="124.2">2</text>
<text x="172" y="121.7">30</text>
<text x="172" y="124.2">31</text>
<text x="96.3" y="128.3" transform="rotate(-90 96.3 128.3)">3</text>
<text x="125.1" y="129.3">21</text>
<text x="172" y="126.7">32</text>
<text x="172" y="129.3">34</text>
<text x="172" y="131.8">35</text>
<text x="172" y="134.4">36</text>
<text x="172" y="136.9">37</text>
<text x="125.1" y="139.4">24</text>
<text x="125.1" y="142">25</text>
<text x="172" y="142">38</text>
<text x="125.1" y="149.6">19</text>
<text x="172" y="144.5">39</text>
<text x="172" y="147.1">40</text>
<text x="172" y="149.6">41</text>
<text x="149.6" y="156.9" transform="rotate(-90 149.6 156.9)">57</text>
</g>
<g font-size="1.8" fill="#725600">
<text x="101.8" y="74.5">RESET</text>
<text x="193.2" y="77.1">D1</text>
<text x="193.2" y="74.5">D0</text>
<text x="100.2" y="82.1">USB_DP</text>
<text x="193.2" y="82.1">D3</text>
<text x="193.2" y="79.6">D2</text>
<text x="80.1" y="89.8">USB_BOOT</text>
<text x="100.2" y="84.7">USB_DN</text>
<text x="193.2" y="89.8">D6_I2C1_SDA</text>
<text x="193.2" y="87.2">D5_UART1_RX</text>
<text x="193.2" y="84.7">D4_UART1_TX</text>
<text x="193.2" y="92.3">D7_I2C1_SCL</text>
<text x="193.2" y="94.8">D8</text>
<text x="193.2" y="97.4">D9</text>
<text x="193.2" y="99.9">D10</text>
<text x="193.2" y="102.5">D11</text>
<text x="193.2" y="107.5">D13_UART0_RX</text>
<text x="193.2" y="105">D12_UART0_TX</text>
<text x="193.2" y="110.1">D14</text>
<text x="193.2" y="112.6">D15</text>
<text x="193.2" y="117.7">D17</text>
<text x="193.2" y="115.2">D16</text>
<text x="193.2" y="125.3">D20_I2C0_SDA</text>
<text x="193.2" y="122.8">D19</text>
<text x="193.2" y="120.2">D18</text>
<text x="193.2" y="130.4">D22</text>
<text x="193.2" y="127.9">D21_I2C0_SCL</text>
<text x="193.2" y="132.9">D23</text>
<text x="193.2" y="135.5">D24</text>
<text x="103.9" y="140.6">SWCLK</text>
<text x="104.2" y="143.1">SWDIO</text>
<text x="193.2" y="138">D25</text>
<text x="193.2" y="143.1">D26_ADC</text>
<text x="193.2" y="148.2">D28_ADC</text>
<text x="193.2" y="145.6">D27_ADC</text>
<text x="193.2" y="150.7">D29_ADC</text>
</g>
<g font-size="1.8" fill="#0f0f0f">
<text x="114.3" y="73.3">RESET</text>
<text x="120.1" y="83.5">U-</text>
<text x="120.1" y="80.9">U+</text>
<text x="91.4" y="88.6">USB_BOOT</text>
<text x="114.3" y="91.1">QSPI_SS</text>
<text x="114.3" y="96.2">QSPI_SD0</text>
<text x="114.3" y="98.7">QSPI_SD1</text>
<text x="114.3" y="101.3">QSPI_SD2</text>
<text x="114.3" y="106.3">QSPI_SCLK 52</text>
<text x="114.3" y="103.8">QSPI_SD3</text>
<text x="114.3" y="141.9">SWDIO</text>
<text x="114.3" y="139.4">SWCLK</text>
</g>
</svg>
